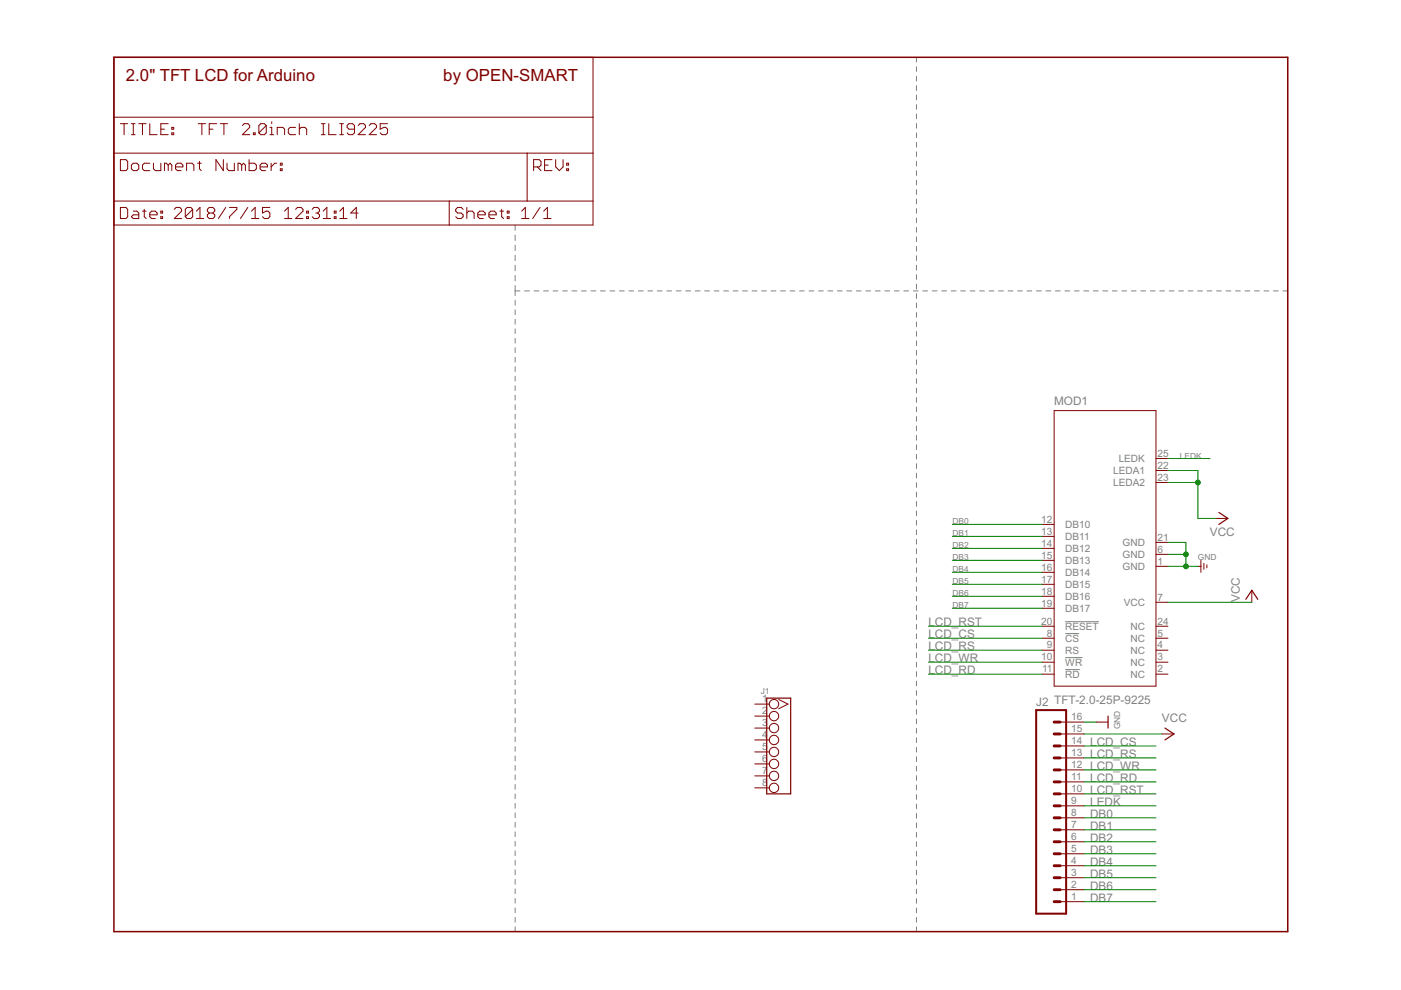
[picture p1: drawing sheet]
<svg xmlns="http://www.w3.org/2000/svg" width="297mm" height="210mm" viewBox="0 0 297 210" stroke-linecap="round" stroke-linejoin="round" font-family="sans-serif">
<g fill="none" stroke="#808080" stroke-width=".21">
<path d="M194.3 12.1v1.1M194.3 14.2v1M194.3 16.2v1M194.3 18.2v1M194.3 20.2v1M194.3 22.2v1M194.3 24.2v1M194.3 26.2v1M194.3 28.2v1M194.3 30.2v1M194.3 32.2v1M194.3 34.2v1"/>
<path d="M194.3 36.2v1M194.3 38.2v1M109.2 47.7v1.2M109.2 49.8v1.2M109.2 52v1.1M109.2 54.1v1.2M109.2 56.3v1.1M109.2 58.4v1.1M194.3 40.2v1M194.3 42.2v1M194.3 44.2v1M194.3 46.2v1"/>
<path d="M194.3 48.2v1M194.3 50.2v1M194.3 52.2v1M194.3 54.2v1M194.3 56.2v1.1M194.3 58.3v.9M109.2 60.5v2.2M109.2 63.7v1M109.2 65.7v1M109.2 67.7v1M109.2 69.7v1M109.2 71.7v1"/>
<path d="M109.2 73.7v1.1M109.2 75.8v1M109.2 77.8v1M109.2 79.8v1M109.2 61.7h1M111.2 61.7h1M113.2 61.7h1.1M115.3 61.7h1M117.3 61.7h1M119.3 61.7h1M121.3 61.7h1M123.3 61.7h1"/>
<path d="M125.3 61.7h1M127.3 61.7h1M129.3 61.7h1M131.3 61.7h1M133.3 61.7h1M135.4 61.7h1M137.4 61.7h1M139.4 61.7h1M141.4 61.7h1M143.4 61.7h1M145.4 61.7h1M147.4 61.7h1"/>
<path d="M149.4 61.7h1M151.4 61.7h1M153.4 61.7h1.1M155.4 61.7h1.1M157.5 61.7h1M159.5 61.7h1M161.5 61.7h1M163.5 61.7h1M165.5 61.7h1M167.5 61.7h1M169.5 61.7h1M171.5 61.7h1"/>
<path d="M173.5 61.7h1M175.6 61.7h1M177.6 61.7h1M179.6 61.7h1M181.6 61.7h1M183.6 61.7h1M185.6 61.7h1M187.6 61.7h1M189.6 61.7h1M191.6 61.7h1M193.6 61.7h1M194.3 60.2v1.1"/>
<path d="M194.3 62.3v1M194.3 64.3v1M194.3 66.3v1M194.3 68.3v1M194.3 70.3v1M194.3 72.3v1M194.3 74.3v1M194.3 76.3v1M194.3 78.3v1M195.6 61.7h1.1M197.7 61.7h1M199.7 61.7h1"/>
<path d="M201.7 61.7h1M203.7 61.7h1M205.7 61.7h1M207.7 61.7h1M209.7 61.7h1M211.7 61.7h1M213.7 61.7h1M215.8 61.7h.9M217.7 61.7h1.1M219.8 61.7h1M221.8 61.7h1M223.8 61.7h1"/>
<path d="M225.8 61.7h1M227.8 61.7h1M229.8 61.7h1M231.8 61.7h1M233.8 61.7h1M235.8 61.7h1.1M237.8 61.7h1.1M239.9 61.7h1M241.9 61.7h1M243.9 61.7h1M245.9 61.7h1M247.9 61.7h1"/>
<path d="M249.9 61.7h1M251.9 61.7h1M253.9 61.7h1M255.9 61.7h1M257.9 61.7h1.1M259.9 61.7h1.1M262 61.7h1M264 61.7h1M266 61.7h1M268 61.7h1M270 61.7h1M272 61.7h1"/>
<path d="M109.2 81.8v1M109.2 83.8v1M109.2 85.8v1M109.2 87.8v1.1M109.2 89.9v1M109.2 91.9v1M109.2 93.9v1M109.2 95.9v1M109.2 97.9v1M109.2 99.9v1M194.3 80.3v1M194.3 82.3v1"/>
<path d="M194.3 84.3v1M194.3 86.3v1M194.3 88.3v1M194.3 90.3v1M194.3 92.3v1M194.3 94.3v1M194.3 96.3v1M194.3 98.3v1M109.2 101.9v1M109.2 103.9v1M109.2 105.9v1.1M109.2 107.9v1.1"/>
<path d="M109.2 110v1M109.2 112v1M109.2 114v1M109.2 116v1M109.2 118v1M194.3 100.3v1M194.3 102.3v1M194.3 104.3v1M194.3 106.3v1M194.3 108.4v.9M194.3 110.3v1.1M194.3 112.4v1"/>
<path d="M194.3 114.4v1M194.3 116.4v1M194.3 118.4v1M109.2 120v1.1M109.2 122v1.1M109.2 124.1v1M109.2 126.1v1M109.2 128.1v1M109.2 130.1v1M109.2 132.1v1M109.2 134.1v1M109.2 136.1v1.1"/>
<path d="M109.2 138.2v1M194.3 120.4v1M194.3 122.4v1M194.3 124.4v1M194.3 126.4v1M194.3 128.4v1M194.3 130.4v1M194.3 132.4v1M194.3 134.4v1M194.3 136.4v1M194.3 138.4v1M225.8 134.3h3"/>
<path d="M225.8 139.4h3.7M225.8 131.8h7.2M109.2 140.2v1M109.2 142.2v1M109.2 144.2v1M109.2 146.2v1M109.2 148.2v1M109.2 150.2v1M109.2 152.2v1M109.2 154.2v1.1M109.2 156.3v1M109.2 158.3v1"/>
<path d="M194.3 140.4v1M194.3 142.4v1M194.3 144.4v1M194.3 146.4v1M194.3 148.4v1M194.3 150.4v1M194.3 152.4v1M194.3 154.4v1M194.3 156.4v1M194.3 158.5v.9M225.8 142h3.1M109.2 160.3v1"/>
<path d="M109.2 162.3v1M109.2 164.3v1M109.2 166.3v1M109.2 168.3v1.1M109.2 170.3v1.1M109.2 172.4v1M109.2 174.4v1M109.2 176.4v1M109.2 178.4v1M194.3 160.4v1.1M194.3 162.5v.9M194.3 164.5v1"/>
<path d="M194.3 166.5v1M194.3 168.5v1M194.3 170.5v1M194.3 172.5v1M194.3 174.5v1M194.3 176.5v1M194.3 178.5v1M109.2 180.4v1M109.2 182.4v1M109.2 184.4v1.1M109.2 186.5v1M109.2 188.5v1"/>
<path d="M109.2 190.5v1M109.2 192.5v1M109.2 194.5v1M109.2 196.5v1M194.3 180.5v1M194.3 182.5v1M194.3 184.5v1M194.3 186.5v1M194.3 188.5v1M194.3 190.5v1M194.3 192.5v1M194.3 194.5v1"/>
<path d="M194.3 196.5v1"/>
</g>
<path d="M24.2 12.1h248.8v185.4h-248.8z" fill="none" stroke="#800000" stroke-width=".32"/>
<g fill="none" stroke="#800000" stroke-width=".21">
<path d="M24.2 12.1h101.5v35.6h-101.5zM24.2 32.5h101.5M24.2 24.8h101.5M25.5 33.8h1.2l.4 .4v1.6l-.4 .4h-1.2zM25.5 26.2h1.6M26.3 26.2v2.4M27.9 35l.4-.4h.7l.4 .4v.8l-.4 .4h-.7l-.4-.4zM27.9 26.2h.7M27.9 28.6h.7M28.3 26.2v2.4M29.4 26.2h1.6M30.2 26.2v2.4"/>
<path d="M31.7 26.2v2.4h1.6M31.7 34.6h-1.1l-.4 .4v.8l.4 .4h1.1M32.5 34.6v1.2l.4 .4h1.2v-1.6M34.1 27.4h.8M35.7 26.2h-1.6v2.4h1.6M35.7 35l-.4-.4h-.4v1.6M35.7 35l.3-.4 .4 .4v1.2M35.7 35v1.2M36.4 28.2h.4v.4h-.4zM36.4 27h.4v.4h-.4zM37.2 35.4h1.6v-.4l-.4-.4h-.8l-.4 .4v.8l.4 .4h.8M39.6 36.2v-1.6h1.1l.4 .4v1.2"/>
<path d="M41.9 34.6h.8M42 26.2h1.6M42.3 34.2v1.6l.4 .4M42.8 26.2v2.4M44.4 27.4h.7M45.9 26.2h-1.5v2.4M46.7 26.2h1.6M47.3 33.8v2.4l-1.5-2.4v2.4M47.5 26.2v2.4M48.1 34.6v1.2l.4 .4h1.2v-1.6M51.2 35l-.3-.4h-.4v1.6M51.2 35v1.2"/>
<path d="M51.2 35l.4-.4 .4 .4v1.2M51.4 26.6l.4-.4h.8l.3 .4v.4l-1.5 1.6h1.5M52.8 33.8v2.4h1.2l.4-.4v-.8l-.4-.4h-1.2M53.7 28.2h.4v.4h-.4zM55.1 35.4h1.6v-.4l-.4-.4h-.8l-.4 .4v.8l.4 .4h.8M56.5 26.6l-.5-.4h-.7l-.4 .4v1.6M56.5 26.6v1.6l-.5 .4h-.7l-.4-.4M56.5 26.6l-1.6 1.6M57.2 28.6h.8M57.2 27h.4v1.6M57.5 34.6v1.6M57.6 25.8v.4"/>
<path d="M58.7 34.6h-.4l-.8 .8M58.8 28.6v-1.6h1.2l.3 .4v1.2M59.4 35.8h.4v.4h-.4zM59.4 34.6h.4v.4h-.4zM62.7 27h-1.2l-.4 .4v.8l.4 .4h1.2M63.5 27.4l.4-.4h.7l.4 .4v1.2M63.5 26.2v2.4M68.1 26.2h.8M68.1 28.6h.8M68.5 26.2v2.4M69.7 26.2v2.4h1.6M72 26.2h.8"/>
<path d="M72 28.6h.8M72.4 26.2v2.4M75.2 27.4h-1.2l-.4-.4v-.4l.4-.4h.8l.4 .4v1.6l-.4 .4h-.8l-.4-.4M75.9 26.6l.4-.4h.8l.4 .4v.4l-1.6 1.6h1.6M78.3 26.6l.4-.4h.7l.4 .4v.4l-1.5 1.6h1.5M82.2 26.2h-1.6v1.2l.8-.4h.4l.4 .4v.8l-.4 .4h-.8l-.4-.4M111.8 32.5v10.1M113.1 35.4h1.2l.4-.4v-.8l-.4-.4h-1.2v2.4M113.9 35.4l.8 .8M115.5 35h.7M117 33.8h-1.5v2.4h1.5M117.8 33.8v1.6l.8 .8 .8-.8v-1.6"/>
<path d="M120.1 35.8h.4v.4h-.4zM120.1 34.6h.4v.4h-.4zM24.2 42.6h101.5M25.5 44h1.2l.4 .4v1.6l-.4 .3h-1.2zM28.3 44.8h.7l.4 .4v1.1h-1.1l-.4-.3 .4-.4h1.1M30.2 44.8h.8M30.6 44.4v1.6l.4 .3M31.7 45.6h1.6v-.4l-.4-.4h-.7l-.5 .4v.8l.5 .3h.7M34.1 46h.4v.3h-.4zM34.1 44.8h.4v.4h-.4zM37 44.4l.3-.4h.8l.4 .4v.4l-1.5 1.5h1.5M40.9 44.4v1.6l-.5 .3h-.7l-.4-.3"/>
<path d="M40.9 44.4l-.5-.4h-.7l-.4 .4v1.6M40.9 44.4l-1.6 1.6M41.6 46.3h1.6M41.6 44.8l.8-.8v2.3M44.4 45.2l-.4 .4v.4l.4 .3h.7l.4-.3v-.4l-.4-.4M44.4 45.2l-.4-.4v-.4l.4-.4h.7l.4 .4v.4l-.4 .4M44.4 45.2h.7M47.9 44l-1.6 2.3M48.6 44h1.6v.4l-1.6 1.6v.3M52.5 44l-1.5 2.3M53.3 46.3h1.6M53.3 44.8l.8-.8v2.3"/>
<path d="M57.2 44h-1.6v1.2l.8-.4h.4l.4 .4v.8l-.4 .3h-.8l-.4-.3M60.3 46.3h1.6M60.3 44.8l.8-.8v2.3M62.7 44.4l.4-.4h.7l.4 .4v.4l-1.5 1.5h1.5M65 46h.4v.3h-.4zM65 44.8h.4v.4h-.4zM66.2 44.4l.4-.4h.8l.3 .4v.4l-.3 .4M67 45.2h.4M67.4 45.2l.3 .4v.4l-.3 .3h-.8l-.4-.3M68.5 46.3h1.6M68.5 44.8l.8-.8v2.3M70.9 46h.3v.3h-.3z"/>
<path d="M70.9 44.8h.3v.4h-.3zM72 46.3h1.6M72 44.8l.8-.8v2.3M75.9 45.2h-1.5l1.1-1.2v2.3M95.2 42.6v5.1M98.2 44.4l-.4-.4h-.8l-.4 .4v.4l.4 .4h.8l.4 .4v.4l-.4 .3h-.8l-.4-.3M99 45.2l.4-.4h.7l.4 .4v1.1M99 44v2.3M101.3 45.6h1.6v-.4l-.4-.4h-.8l-.4 .4v.8l.4 .3h.8M103.7 45.6h1.5v-.4l-.4-.4h-.8l-.3 .4v.8l.3 .3h.8M106 44.8h.8M106.4 44.4v1.6l.4 .3"/>
<path d="M107.5 46h.4v.3h-.4zM107.5 44.8h.4v.4h-.4zM110.6 46.3h1.6M110.6 44.8l.8-.8v2.3M114.5 44l-1.6 2.3M115.3 46.3h1.5M115.3 44.8l.8-.8v2.3M223.5 87.1h21.6v58.4h-21.6zM245.1 99.8h2.5M245.1 97.2h2.5M221 118.8h2.5M221 116.3h2.5"/>
<path d="M221 113.7h2.5M221 111.2h2.5M245.1 117.5h2.5M245.1 102.3h2.5M245.1 115h2.5M254.6 118.8v2.5M255.2 119.4v1.3M255.9 119.8v.6M257.8 109.9h2.5M221 137.9h2.5M221 135.3h2.5M221 132.8h2.5"/>
<path d="M221 129h2.5M221 126.4h2.5M221 123.9h2.5M221 121.3h2.5M245.1 120.1h2.5M245.1 137.9h2.5M245.1 135.3h2.5M245.1 127.7h2.5M245.1 132.8h2.5M254 120.1h.6M265.4 125.2v2.5M160 151.8h3.1"/>
<path d="M160 154.4h3.1M160 156.9h3.1M160 159.4h3.1M160 149.3h3.1M165.1 148.3l2 1-2 1M221 142.9h2.5M221 140.4h2.5M224.8 153.1h5M224.8 155.6h5M224.8 158.2h5M232.4 153.1h2.5M245.1 142.9h2.5"/>
<path d="M245.1 140.4h2.5M246.4 155.6h2.5M160 162h3.1M160 164.5h3.1M160 167h3.1M224.8 178.5h5M224.8 175.9h5M224.8 173.4h5M224.8 170.9h5M224.8 168.3h5M224.8 165.8h5M224.8 163.2h5"/>
<path d="M224.8 160.7h5M224.8 191.2h5M224.8 188.6h5M224.8 186.1h5M224.8 183.6h5M224.8 181h5"/>
<circle cx="164.1" cy="159.4" r=".99"/>
<circle cx="164.1" cy="156.9" r=".99"/>
<circle cx="164.1" cy="154.4" r=".99"/>
<circle cx="164.1" cy="149.3" r=".99"/>
<circle cx="164.1" cy="151.8" r=".99"/>
<circle cx="164.1" cy="162" r=".99"/>
<circle cx="164.1" cy="164.5" r=".99"/>
<circle cx="164.1" cy="167" r=".99"/>
</g>
<path d="M258.4 108.6l1.9 1.3-1.9 1.3M264.1 127.1l1.3-1.9 1.3 1.9M162.6 148h5v20.3h-5zM234.9 151.8v2.6M247 154.4l1.9 1.2-1.9 1.3" fill="none" stroke="#800000" stroke-width=".25"/>
<path d="M219.7 150.6h6.3v43.1h-6.3z" fill="none" stroke="#800000" stroke-width=".42"/>
<g fill="none" stroke="#800000" stroke-width=".61">
<path d="M223.5 158.2h1.3M223.5 155.6h1.3M223.5 153.1h1.3M223.5 178.5h1.3M223.5 175.9h1.3M223.5 173.4h1.3M223.5 170.9h1.3M223.5 168.3h1.3M223.5 165.8h1.3M223.5 163.2h1.3M223.5 160.7h1.3M223.5 186.1h1.3"/>
<path d="M223.5 188.6h1.3M223.5 191.2h1.3M223.5 181h1.3M223.5 183.6h1.3"/>
</g>
<g fill="none" stroke="#008000" stroke-width=".21">
<path d="M247.6 99.8h6.4v10.1h3.8M247.6 97.2h8.9M201.9 118.8h19.1M201.9 111.2h19.1M201.9 113.7h19.1M201.9 116.3h19.1M247.6 117.5h3.8M247.6 115h3.8v5.1M247.6 102.3h6.4M196.8 132.8h24.2M196.8 135.3h24.2M196.8 137.9h24.2"/>
<path d="M201.9 126.4h19.1M201.9 129h19.1M201.9 123.9h19.1M201.9 121.3h19.1M247.6 120.1h6.4M247.6 127.7h17.8M196.8 140.4h24.2M196.8 142.9h24.2M229.8 153.1h2.6M229.8 158.2h15.3M229.8 155.6h16.6M229.8 168.3h15.3"/>
<path d="M229.8 163.2h15.3M229.8 165.8h15.3M229.8 160.7h15.3M229.8 173.4h15.3M229.8 175.9h15.3M229.8 178.5h15.3M229.8 170.9h15.3M229.8 181h15.3M229.8 188.6h15.3M229.8 191.2h15.3M229.8 186.1h15.3M229.8 183.6h15.3"/>
</g>
<g fill="#008000" stroke="#008000" stroke-width=".21">
<circle cx="251.4" cy="120.1" r=".51"/>
<circle cx="251.4" cy="117.5" r=".51"/>
<circle cx="254" cy="102.3" r=".51"/>
</g>
<g font-size="4" fill="#800000">
<text x="26.7" y="17.2">2.0&quot; TFT LCD for Arduino</text>
<text x="94" y="17.2">by OPEN-SMART</text>
</g>
<g font-size="2.8" fill="#808080">
<text x="223.5" y="85.8">MOD1</text>
<text x="256.5" y="113.7">VCC</text>
<text x="262.9" y="127.7" transform="rotate(-90 262.9 127.7)">VCC</text>
<text x="196.8" y="132.8">LCD_RST</text>
<text x="196.8" y="135.3">LCD_CS</text>
<text x="196.8" y="137.9">LCD_RS</text>
<text x="196.8" y="140.4">LCD_WR</text>
<text x="196.8" y="142.9">LCD_RD</text>
<text x="219.7" y="149.8">J2 TFT-2.0-25P-9225</text>
<text x="246.4" y="153.1">VCC</text>
<text x="231.1" y="158.2">LCD_CS</text>
<text x="231.1" y="160.7">LCD_RS</text>
<text x="231.1" y="163.2">LCD_WR</text>
<text x="231.1" y="165.8">LCD_RD</text>
<text x="231.1" y="168.3">LCD_RST</text>
<text x="231.1" y="173.4">DB0</text>
<text x="231.1" y="170.9">LEDK</text>
<text x="231.1" y="175.9">DB1</text>
<text x="231.1" y="178.5">DB2</text>
<text x="231.1" y="181">DB3</text>
<text x="231.1" y="183.6">DB4</text>
<text x="231.1" y="188.6">DB6</text>
<text x="231.1" y="191.2">DB7</text>
<text x="231.1" y="186.1">DB5</text>
</g>
<g font-size="2.4" fill="#808080">
<text x="236" y="100.5">LEDA1</text>
<text x="237.2" y="98">LEDK</text>
<text x="245.4" y="101.9">23</text>
<text x="245.4" y="99.4">22</text>
<text x="245.4" y="96.9">25</text>
<text x="236" y="103.1">LEDA2</text>
<text x="220.8" y="113.4">13</text>
<text x="220.8" y="110.8">12</text>
<text x="225.8" y="112">DB10</text>
<text x="220.8" y="118.5">15</text>
<text x="220.8" y="115.9">14</text>
<text x="225.8" y="119.6">DB13</text>
<text x="225.8" y="117">DB12</text>
<text x="225.8" y="114.5">DB11</text>
<text x="238" y="118.3">GND</text>
<text x="238" y="115.8">GND</text>
<text x="245.4" y="119.7">1</text>
<text x="245.4" y="117.2">6</text>
<text x="245.4" y="114.6">21</text>
<text x="220.8" y="123.5">17</text>
<text x="220.8" y="121">16</text>
<text x="225.8" y="124.6">DB15</text>
<text x="225.8" y="122.1">DB14</text>
<text x="238" y="120.8">GND</text>
<text x="220.8" y="128.6">19</text>
<text x="220.8" y="126.1">18</text>
<text x="225.8" y="129.7">DB17</text>
<text x="225.8" y="127.2">DB16</text>
<text x="238.2" y="128.5">VCC</text>
<text x="245.4" y="127.3">7</text>
<text x="220.8" y="132.4">20</text>
<text x="222" y="135">8</text>
<text x="222" y="137.5">9</text>
<text x="225.8" y="136.1">CS</text>
<text x="225.8" y="133.5">RESET</text>
<text x="239.7" y="136.1">NC</text>
<text x="239.7" y="133.5">NC</text>
<text x="245.4" y="137.5">4</text>
<text x="245.4" y="135">5</text>
<text x="245.4" y="132.4">24</text>
<text x="220.8" y="140">10</text>
<text x="220.9" y="142.6">11</text>
<text x="225.8" y="143.7">RD</text>
<text x="225.8" y="141.2">WR</text>
<text x="225.8" y="138.6">RS</text>
<text x="239.7" y="138.6">NC</text>
<text x="239.7" y="143.7">NC</text>
<text x="239.7" y="141.2">NC</text>
<text x="245.4" y="142.6">2</text>
<text x="245.4" y="140">3</text>
<text x="161.6" y="148.9">1</text>
<text x="161.6" y="151.5">2</text>
<text x="161.6" y="154">3</text>
<text x="227.1" y="155.3">15</text>
<text x="227.1" y="152.7">16</text>
<text x="161.6" y="156.5">4</text>
<text x="161.6" y="159.1">5</text>
<text x="161.6" y="161.6">6</text>
<text x="227.1" y="160.4">13</text>
<text x="227.1" y="157.8">14</text>
<text x="161.6" y="164.2">7</text>
<text x="161.6" y="166.7">8</text>
<text x="227.1" y="168">10</text>
<text x="227.1" y="165.4">11</text>
<text x="227.1" y="162.9">12</text>
<text x="227.1" y="173">8</text>
<text x="227.1" y="170.5">9</text>
<text x="227.1" y="178.1">6</text>
<text x="227.1" y="175.6">7</text>
<text x="227.1" y="185.7">3</text>
<text x="227.1" y="183.2">4</text>
<text x="227.1" y="180.7">5</text>
<text x="227.1" y="190.8">1</text>
<text x="227.1" y="188.3">2</text>
</g>
<g font-size="2" fill="#808080">
<text x="250.2" y="97.2">LEDK</text>
<text x="201.9" y="111.2">DB0</text>
<text x="201.9" y="113.7">DB1</text>
<text x="201.9" y="118.8">DB3</text>
<text x="201.9" y="116.3">DB2</text>
<text x="254" y="118.8">GND</text>
<text x="201.9" y="123.9">DB5</text>
<text x="201.9" y="121.3">DB4</text>
<text x="201.9" y="126.4">DB6</text>
<text x="201.9" y="129">DB7</text>
<text x="161.3" y="147.2">J1</text>
<text x="237.5" y="154.6" transform="rotate(-90 237.5 154.6)">GND</text>
</g>
</svg>
